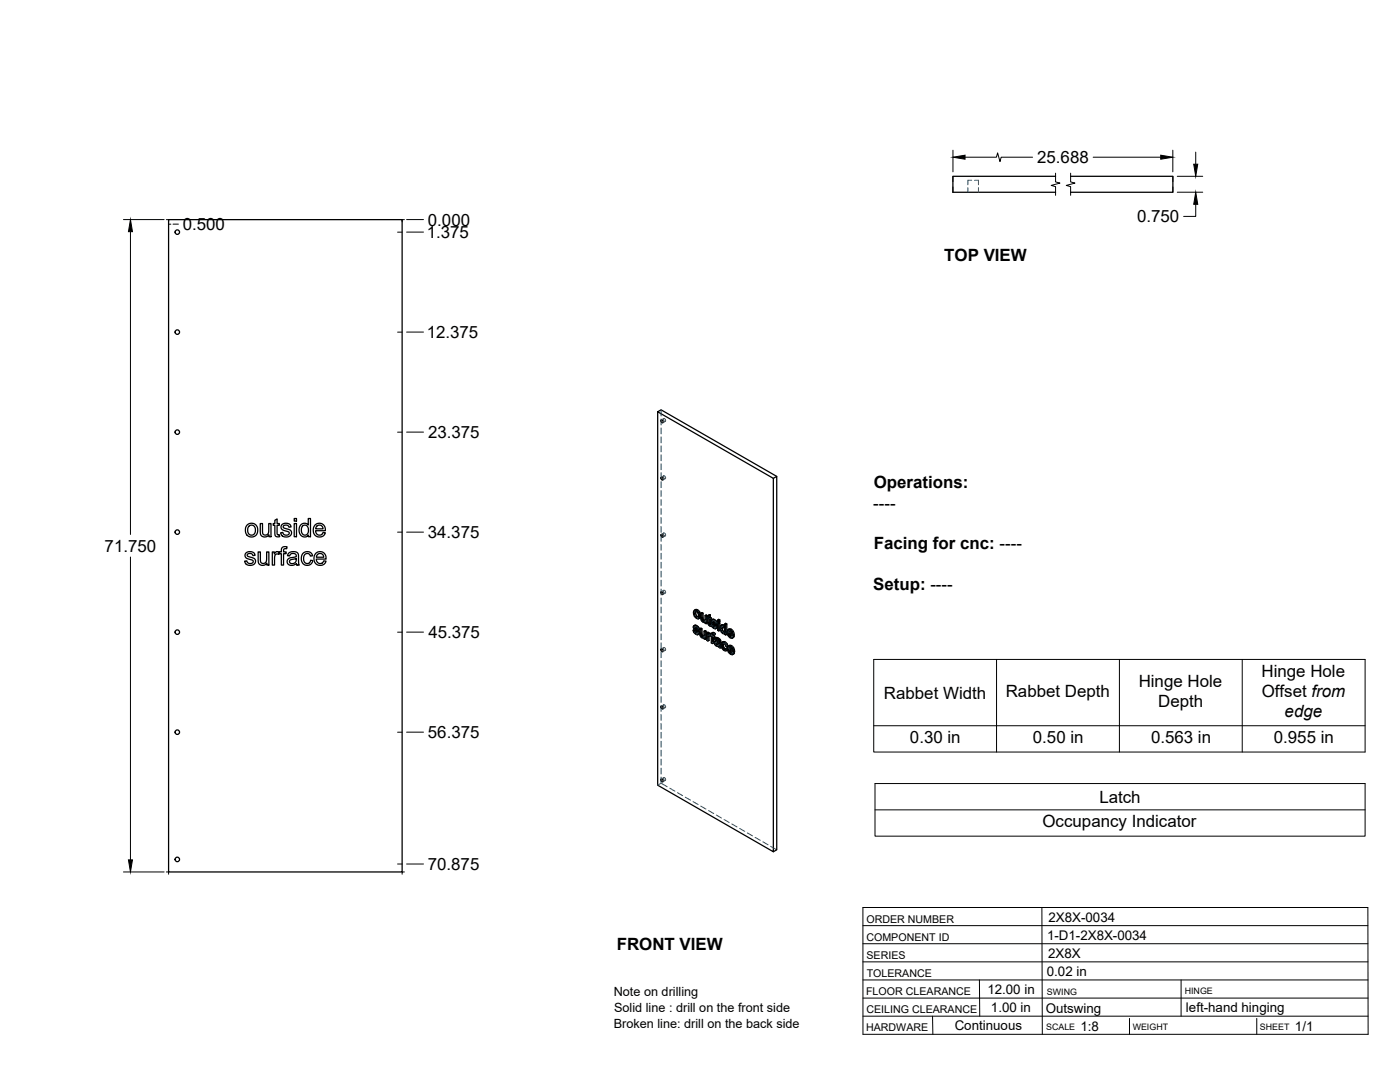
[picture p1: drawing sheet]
<svg xmlns="http://www.w3.org/2000/svg" width="559mm" height="432mm" viewBox="0 0 559 432" stroke-linecap="round" stroke-linejoin="round" font-family="sans-serif">
<!-- layer: Visible -->
<g fill="none" stroke="#000" stroke-width=".51">
<path d="M421.3 70.4h-41v6.3h41M427.3 70.4h40.8v6.3h-40.8M67.3 87.7h93.2v260.3h-93.2zM262.5 164.3l46.2 26.6v149l-46.2-26.5zM262.5 164.3l1.4-.7 46.1 26.5M263.8 167.7l.7 .1 .1 .9-.6-.2zM263.8 190.5l.7 .2 .1 .8-.6-.2zM308.7 190.9l1.3-.8v149l-1.3 .8M98.7 209.4l1.2-.5a2.66 2.66 0 0 1 3 3.6 2.66 2.66 0 0 1-4.7 .5l-.2-1a2.97 2.97 0 0 1 .7-2.6zM99.3 210.1l.8-.5a1.97 1.97 0 0 1 1.9 2 1.97 1.97 0 0 1-2 1.9l-.7-.4-.4-.9v-1.3zM103.9 208.9h.9v3a1.32 1.32 0 0 0 1.3 1.7 1.32 1.32 0 0 0 1.2-1.8v-2.9h.9v5.3h-.8v-.8a1.88 1.88 0 0 1-2.3 .8 1.88 1.88 0 0 1-1.2-2zM109.7 207.6l.9-.5v1.8h.9v.7h-.9v3.3l.3 .5h.6l.1 .8a1.33 1.33 0 0 1-1.5-.1 1.33 1.33 0 0 1-.4-1.5v-3h-.6v-.7h.6z"/>
<path d="M112.5 209.4l1.2-.6a1.94 1.94 0 0 1 2.5 1.5l-.9 .1a1.13 1.13 0 0 0-1.1-.9 1.13 1.13 0 0 0-1.1 1l.2 .2a4.1 4.1 0 0 1 3 1.5 2.18 2.18 0 0 1-1.5 2.1 2.18 2.18 0 0 1-2.5-.8l-.3-.9 .9-.1a1.23 1.23 0 0 0 1.3 1.1 1.23 1.23 0 0 0 1.2-1.2l-.7-.3a2.35 2.35 0 0 1-2.5-1.6zM117.4 208.9h.9v5.3h-.9zM117.4 206.9h.9v1.1h-.9zM120 209.5l1.1-.6a1.88 1.88 0 0 1 1.9 .6v-2.6h.9v7.3h-.8v-.7a2.18 2.18 0 0 1-2.6 .5 2.18 2.18 0 0 1-1.1-2.4zM120.8 209.9l.6-.3a2.12 2.12 0 0 1 1.8 1.6 2.12 2.12 0 0 1-.9 2.2l-.3 .1a2.1 2.1 0 0 1-1.7-1.4 2.1 2.1 0 0 1 .5-2.2zM125.7 209.6l1.5-.8a2.47 2.47 0 0 1 2.7 3h-3.9l.2 1a1.46 1.46 0 0 0 1.5 .8 1.46 1.46 0 0 0 1.2-1.1l1 .1-.3 .6-.5 .7-1.4 .4a2.79 2.79 0 0 1-2.6-1.7 2.79 2.79 0 0 1 .6-3zM126.5 210l.6-.4a1.43 1.43 0 0 1 1.8 1.5h-2.9zM263.8 213.4l.7 .1 .1 .9-.6-.2zM98.1 220.7l1.2-.5a1.94 1.94 0 0 1 2.5 1.4l-.9 .1a1.13 1.13 0 0 0-1.1-.9 1.13 1.13 0 0 0-1.1 1l.3 .3a3.4 3.4 0 0 1 2.9 1.4 2.18 2.18 0 0 1-1.5 2.1 2.18 2.18 0 0 1-2.4-.8l-.4-.9h1a1.23 1.23 0 0 0 1.3 1 1.23 1.23 0 0 0 1.1-1.2l-.6-.3a2.35 2.35 0 0 1-2.6-1.6zM103 220.3h.9v2.9a1.32 1.32 0 0 0 1.4 1.7 1.32 1.32 0 0 0 1.1-1.8v-2.8h.9v5.2h-.8v-.8a1.88 1.88 0 0 1-2.2 .9 1.88 1.88 0 0 1-1.3-2.1zM108.7 220.3h.8v.8a1.25 1.25 0 0 1 2-.7l.8-.1v-.6a1.5 1.5 0 0 1 .7-1.5 1.5 1.5 0 0 1 1.6 0l-.2 .8a.83 .83 0 0 0-.8 0 .83 .83 0 0 0-.4 .8v.5h1v.7h-1v4.5h-.9v-4.5h-.8v-.5l-.2 .8a1.17 1.17 0 0 0-1.4 .1 1.17 1.17 0 0 0-.3 1.4v2.7h-.9zM115.1 220.9a2.39 2.39 0 0 1 4 .6l.3 4h-.9l-.2-.6a2 2 0 0 1-2.2 .8 2 2 0 0 1-1.5-1.9l.1-.1a2.04 2.04 0 0 1 2-1.2l.4-.1a.83 .83 0 0 0 1.1-.7 .83 .83 0 0 0-1.1-.8 1.23 1.23 0 0 0-1.5 1l-.9-.1z"/>
<path d="M115.7 223.6l2.6-.7a1.49 1.49 0 0 1-.8 1.9 1.49 1.49 0 0 1-2-.7zM120.8 220.9l1.4-.7 1.3 .1 .9 .6 .4 .9-.9 .1a1.44 1.44 0 0 0-1.9-.9 1.44 1.44 0 0 0-.8 1.9l.1 1.1a1.34 1.34 0 0 0 1.5 .9 1.34 1.34 0 0 0 1.2-1.3l.8 .1-.4 1a2.47 2.47 0 0 1-3.2 .5 2.47 2.47 0 0 1-.8-3.2zM126 220.9l1.5-.7a2.47 2.47 0 0 1 2.7 2.9h-4l.3 1a1.46 1.46 0 0 0 1.5 .8 1.46 1.46 0 0 0 1.2-1.1l.9 .1-.4 .9-.9 .7-.8 .1a2.79 2.79 0 0 1-2.6-1.7 2.79 2.79 0 0 1 .6-3zM126.7 221.3l.8-.4 .9 .1 .5 .4 .3 1h-2.9zM263.8 236.2l.7 .2 .1 .8-.6-.2zM263.8 259l.7 .2 .1 .8-.6-.1zM276.6 251.5l.7 1.3 .8 .5 .6-.1M276.9 249.8l.6-.3 .6 .2 .7 .5 .4 .9-.5 .3-.1-.6M277.1 250.4h.6l1 1M277.2 244.8l.4-.8 .9 .6 .2 1.5-.2 .3h-.5M277.3 251.3l-.7 .2 .5 .2M277.3 252.3l.4 .4 .5-.3"/>
<path d="M277.4 250.9l1 .9 .4-.2M277.4 251.5l-.3 .2 .1 .4 .5-.1M277.5 250.3l-.3 .3 .4-.3 .6 .7M277.5 249.5l-.7 .4-.1 .6 1.6 1.8-.1 .5M277.5 245.8l.5 .6 .5-.3M277.6 251.6l.7 .9M277.7 249.9l.5 .4 .5-.2M277.7 244.5l-.5 .3 .1 .5 .2 .5 .4-.3M277.7 252.7l.5 .1M277.7 249.5l-.7 .3M277.8 244l.1 1.4 .8 .8M277.8 250.6l-.4 .3-.2-.3"/>
<path d="M278 243.6l.9 1 .4-.3M278.1 249.7l-.4 .2-.4-.1M278.2 250.3l.4 .5 .4-.3M278.4 251.8l.3 .5 .4-.3M278.5 243.4l-.5 .2-.8-.1M278.6 251.3l.7 1.3-.7 .7M278.7 252.3l.1 .5 .5-.3M278.8 252.8l-.1 .4 .4-.3M278.9 244.6l.3 1.3 .5-.3M279.1 246.7a1.73 1.73 0 0 1-2.3-1.8v-.8l.4-.6 .8-.3 .9 .5 .8 1.7-.2 1-.6 .5M279.2 245.9l-.1 .8 .4-.3M279.7 244.7l.5 .3 .4-.3"/>
<path d="M279.8 251.2v2.2l.4-.2M279.8 253.4l.2 .4 .4-.2M280 253.8l.3 .3 .5-.2M280.2 245v2.2l.4-.3M280.2 247.2l.2 .4 .4-.3M280.2 250.9l-.4 .3-.5-.2M280.3 254.1l.4 .1M280.4 247.6l.3 .3 .5-.2M280.7 247.9l.4 .1M280.9 254l-.6-.7-.1-2.4-.4-.2-.5 .3 .1 2.5 .7 1h.9M281 251.9l.4 .3 .5-.3M281 254.5v.4l.4 .3"/>
<path d="M281 254.5l-.1 .1M281.4 247.7l-.7-.6-.1-2.4-.4-.2-.5 .2 .1 2.6 .8 1h.9M281.4 245.7l.5 .2 .4-.2M281.4 252.2v3l.5-.3v-3l-.5-.2-.4 .2v1.9l-.3 .4 .2-.1M281.5 248.3v.4l.4 .2M281.5 248.3l-.2 .1M281.9 245.9v3l.4-.2v-3l-.4-.3-.5 .3v1.8l-.3 .5 .2-.1M282.3 246.6l.3 .2 .1 2.5 .9 .6 .3-.2M282.6 246l-.3 .2 .3 .2v-.8l.9-.3v1.1l.5 .2v.4l-.5 .3v-.4M283 252.9l-.4-.6-.5 .3v3l.5 .2M283 253.5l-.4 .7 .4-.2M283 252.5l-.5 .3-.4-.2"/>
<path d="M283.1 253.6l-.1 2-.4 .2v-1.6M283.1 253.6l.4 .2M283.1 253.6l-.5 .1M283.1 245.6v1l.4-.2M283.1 246.6l.4 .3 .5-.3M283.1 253l.4 .4M283.3 252.7l-.8 .5v-.4M283.3 249.3l.2 .1M283.5 245.3l-.9 .3M283.5 253.4v.3M283.5 253.7l.4 .3v2.6l.4 .2M283.5 253.5l-.1 .4"/>
<path d="M283.5 249.4l.1 .5M283.5 252.8l-.8 .2M283.5 252.8l-.7 .2M283.5 248.8l-.4 .3v-2.1l.4 .3 .3 1.8M283.6 248.9l-.5 .2M283.8 249.1l.7 1.3 .8 .5 .5-.1M283.8 249.1l-.6 .1M283.8 249.1h.1M283.8 249.3l-.3 .1M284 247.4l.6-.3 .6 .1 .8 .7 .3 .8-.5 .3-.1-.6M284.1 252.7l.8-.3 .6 .4-.5 .7v-.4M284.3 253.8l.5 .3 .5-.2"/>
<path d="M284.4 248.9l-.6 .2 .4 .2M284.4 249.9l.5 .4 .4-.2M284.5 248.5l1 .9 .5-.2M284.5 249.1l-.3 .2 .2 .6 .5-.3M284.6 247.1l-.7 .4v.6l1.6 2.1M284.6 247.9l-.3 .4 .5-.3M284.6 252.4l-.6 .3-.1 .9-.4-.2 .4-.3-.4-.3M284.6 252.8l.4 .3 .5-.3M284.7 249.2l.8 .9M284.7 247.9l.6 .7M284.8 253.3l.5 1-.5 .2v-.4M284.8 254.5v2.1l-.5 .2v-2.6l.5 .3"/>
<path d="M284.8 247.5l.5 .4 .5-.2M284.8 248l1 1M284.8 248l-.5 .1M284.9 247.1l-.8 .3M284.9 250.3l.4 .1M284.9 248.2l-.4 .3-.2-.2M285 253.5l-.6-.3-.1 .6 .5-.2M285.1 252.5l-.9 .1M285.2 247.3l-.4 .2-.4-.1M285.3 247.9l.4 .5 .4-.2M285.4 254.7l.9-.3 1.3 1 .3 3-.5 .2-.1-.4M285.5 250.2l-.1 .2"/>
<path d="M285.5 249.4l.3 .5 .5-.3M285.6 256.5l.1-.1a.86 .86 0 0 1 1.1 1M285.6 257.1l.4 .4 .5-.3M285.7 256.4l-.2 .3M285.7 248.9l.5 .6 .2 .8-.7 .6M285.8 249.9l.1 .5 .5-.3M285.8 255.7l-.7 .5 .2 1 .7 .7h.9l.5 .7M285.9 250.4l-.1 .4 .4-.3M285.9 256.5l-.4 .2 .1 .3 .5-.1M286 256.5l.8 .8M286 255.2l-.4 .3a.71 .71 0 0 1 .9-.1 .71 .71 0 0 1 .2 .9l-1-.4M286 257.5l.5 .1"/>
<path d="M286.1 255.7l-.8 .2M286.2 254.4l-1 .5 .4 .6M286.3 254.9l.5 .4 .5-.3M286.4 248.6l.5 .2 .4-.2M286.4 247.4l.5 .3 .4-.3M286.5 257.6l.3-.1zM286.7 254.6l-.4 .3-.6-.2M286.8 256l-1-.3-.6 .3M286.8 255.3l.3 .4 .5-.3M286.9 248.3l.4 .3v3l-.4 .2v-3M286.9 248.3l-.5 .3v3l.5 .2M286.9 247.7v.6l.4-.3v-.6l-.4-.2-.5 .2v.6l.5 .3"/>
<path d="M287.1 255.7l.2 .4 .4-.2M287.3 256.1v2.1l.5-.3M287.8 249.6l.6-.3 .8 .3M288.1 250.1l.5 .1 .6 1v1l-.6 .2M288.1 251.9l.5 .5 .4-.2M288.1 250.1l-.2 .8M288.2 256.4l.7-.4 .6 .2 .7 .7 .3 .9-.4 .2-.4-.9M288.3 257.6l.2 1 .4-.2M288.3 250.6l-.4 .3v.5l.2 .5 .4-.3M288.4 249.3l-.9 .6v1.4l.7 1.3 .6 .4 .5-.2M288.4 250.1l.1 1.4 .7 .7M288.5 258.6l.5 .6 .5-.3"/>
<path d="M288.5 249.7l.4 .3M288.8 257.4l-.5 .2 .4-.8 1.4 1.2M288.8 256.8l.1 1.6 .7 .6M288.9 256l-.5 .3a2.08 2.08 0 0 0 1.4 3.4M288.9 249.4l-.4 .3-.6-.2M289 256.5l.7 .6 .5-.2M289.3 252.8v.4l.4 .2M289.3 252.8l-.2 .1M289.5 256.2l-.5 .3-.6-.2M289.7 249.3v4.1l.4-.2v-4.2l-.4-.2-.5 .2v1.5l-.3-.5 .3-.1M289.7 258.8l-.2 .4h-.5M290.1 249l-.4 .3-.5-.3"/>
<path d="M290.3 258.7l-.6 .1 .4 .3M290.4 259l-.6 .7 .6-.4M290.9 253.5l.5 .6 .5-.2M291.1 252l-.4 .2 1.4 .8-.7-1.2-.5-.1-.2 .5M291.2 251.7l-.1 .3 .9 .5M291.2 252.9l.9 1M291.3 258.5l-.5 .3 1.5 .8-.7-1.3h-.5l-.3 .5M291.3 258.3v.2l.8 .5M291.4 253.3l-.5 .2-.2-.9 1.9 1.1M291.4 259.5l.8 1M291.4 251.4l.9 .9 .4-.3M291.4 254.1l.5 .1"/>
<path d="M291.5 259.8l-.5 .3-.2-.9 1.9 1.1M291.6 257.9l.8 .9 .5-.2M291.9 251.1l-1.3 .2M292 257.7l-1.3 .1M292.1 253.9l.5 .3 .5-.2M292.1 253.9l-.1 .2M292.3 252.3l.3 1.3 .5-.3M292.4 258.8l.4 1.4 .4-.3M292.5 253.7l-.4 .2M292.6 253.6l.5-.1-.1-.6-.6-1.4-1-.6-.8 .4-.4 1.1 .4 1.3 1.2 1 .8-.5M292.7 253.7l.4 .3-.8 .6M291 260.1l.6 .6 .4-.3"/>
<path d="M291.6 260.7l.4 .1M292.3 260.4l.4 .4 .5-.3M292.3 260.4l-.2 .3M292.6 260.2l-.3 .2M292.8 260.2l.4-.1v-.6l-.7-1.5-.9-.5-.9 .3-.3 1.4 .5 1.3 1.1 .8 .7-.5M292.8 260.3l.3 .3-.7 .6M263.8 281.9l.7 .2 .1 .8-.6-.2zM263.8 311l.7 .1 .1 .9-.6-.2z"/>
<circle cx="70.8" cy="92.6" r=".9"/>
<circle cx="70.8" cy="132.5" r=".9"/>
<circle cx="70.8" cy="172.5" r=".9"/>
<circle cx="70.8" cy="212.4" r=".9"/>
<circle cx="70.8" cy="252.3" r=".9"/>
<circle cx="70.8" cy="292.2" r=".9"/>
<circle cx="70.8" cy="343" r=".9"/>
</g>
<!-- layer: Reference -->
<g fill="none" stroke="#000" stroke-width=".4">
<path d="M380.3 70.4v2.1M380.3 74.6v2.1M468.1 70.4v2.1M468.1 74.6v2.1M66.4 87.7h.9v.9M67.3 89.5h.9M158.7 92.6h1.8M161.4 87.7h-.9v.9M158.7 132.5h1.8M158.7 172.5h1.8M158.7 212.4h1.8M158.7 252.3h1.8"/>
<path d="M158.7 292.2h1.8M66.4 348h.9v.9M158.7 344.8h1.8M161.4 348h-.9v.9"/>
</g>
<!-- layer: Hidden -->
<g fill="none" stroke="#00557f" stroke-width=".4">
<path d="M386.3 74.9v1.8M387.8 71.9h-1.5v1.8M389 71.9h1.5v1.8M390.5 74.9v1.8M263.9 163.6v2.4M263.9 167.2v2.4M263.9 170.8v2.4M263.9 174.3v2.4M263.9 177.9v2.4M264.9 167.1a.58 .58 0 0 1 .7 .3 .58 .58 0 0 1-.3 .7l-.4-.4zM264.9 167l-1 .6M265.6 168.1l-1.1 .6"/>
<path d="M263.9 181.5v2.4M263.9 185.1v2.4M263.9 188.6v2.4M263.9 192.2v2.4M263.9 195.8v2.4M263.9 199.4v2.3M264.9 189.9a.53 .53 0 0 1 .7 .3 .53 .53 0 0 1-.4 .7zM264.9 189.9l-1 .6M265.6 191l-1.1 .6M263.9 202.9v2.4M263.9 206.5v2.4M263.9 210.1v2.3"/>
<path d="M263.9 213.7v2.3M263.9 217.2v2.4M264.9 212.8a.53 .53 0 0 1 .7 .3 .53 .53 0 0 1-.4 .7zM264.9 212.7l-1 .6M265.6 213.8l-1.1 .6M263.9 220.8v2.4M263.9 224.4v2.4M263.9 227.9v2.4M263.9 231.5v2.4M263.9 235.1v2.4M263.9 238.7v2.3M264.9 235.6a.54 .54 0 0 1 .7 .3 .54 .54 0 0 1-.4 .7z"/>
<path d="M264.9 235.6l-1 .6M265.6 236.7l-1.1 .6M263.9 242.2v2.4M263.9 245.8v2.4M263.9 249.4v2.4M263.9 252.9v2.4M263.9 256.5v2.4M264.9 258.5a.58 .58 0 0 1 .7 .3 .58 .58 0 0 1-.3 .7l-.4-.5zM264.9 258.4l-1 .6M265.6 259.5l-1.1 .6M277.1 251.2l.3 1M277.2 250l-.5 .3"/>
<path d="M277.2 249.7l-.4 .2M277.2 244.2l-.4 .3M277.3 251.3l.3 .3M277.3 250.4l-.5 .3M277.3 250.2l.4-.2-.5 .3M277.4 249.5l-.1 1.1 1.5 1.6-.1 .3h-.4M277.4 252.2l.9 .7 .7 .1M277.4 252.2l-.4 .2M277.5 251.4l-.1 .1M277.6 250.9l-.5 .3M277.6 245.6l.9 .9 .8 .1M277.6 245.6l-.5 .3"/>
<path d="M277.6 250.2l-.1 .1M277.6 250.3a.33 .33 0 0 1 .3-.4 .33 .33 0 0 1 .4 .3l.9 .9M277.6 243.2l-.4 .9 .4 1.5M277.9 243.8l-.1 .2M277.9 243.8l.8 .2 .5 .9v.9l-.5 .4M277.9 243.8l-.4 .2M278.2 250.1l-.5 .3M278.2 252.9l-.5 .2M278.2 251l.4 .3M278.5 243.8l-.5 .3M278.5 246.5l-.5 .3M278.6 250.5l-.5 .2"/>
<path d="M278.7 252.6l-.5 .2M278.7 252l-.5 .2M278.7 250.9l-.4 .3M278.8 253l-.5 .3M278.8 252.3l-.4 .3M279 246.1l-.4 .3M279 244.4l-.4 .3M279.1 246.7l-.5 .3M279.2 245.4l-.4 .2M279.8 250.7l.1 2.8 .9 .8 .7-.1v.5l.4 .2M279.8 253l-.4 .3M279.9 253.5l-.4 .2"/>
<path d="M280.2 244.5l.2 2.9 .8 .7 .7-.1v.4l.4 .3M280.2 246.8l-.4 .3M280.2 253.9l-.4 .3M280.4 247.2l-.5 .3M280.6 247.7l-.4 .2M280.7 254.3l-.5 .2M281.1 248l-.5 .3M281.1 254l-.2 .1M281.3 253.9l-.5 .3M281.4 253.8l-.5 .3M281.4 251.7v2l-.5 .3M281.5 254.2l-.5 .3 .3-.1"/>
<path d="M281.5 254.7l-.5 .2M281.5 247.7l-.2 .2M281.7 247.7l-.5 .3M281.8 247.6l-.5 .2M281.9 245.4v1.9l-.5 .4M281.9 248.4l-.4 .3M281.9 248l-.4 .3 .2-.2M282.3 246.2v.4l.4-.3M282.6 252.3v3l.4 .3M282.6 255.3l-.5 .3M282.7 245.9l-.1 .1M283 253l-.5 .2"/>
<path d="M283.1 245.4v.7l-.4-.2v.4l.4 .2v2.4l.9 .8-.2-.6M283.1 253.4l-.1 .1M283.1 246.5l-.5 .3M283.1 246.1l-.5 .3M283.1 248.9l-.4 .2M283.2 252.8l-.2 .1M283.3 253.2l-.6 .3 .5-.2M283.3 249.2l-.4 .3M283.5 253.3l-.4 .3 .3-.4 .4 .4 .2-.3 .4 .4v2.6l.4 .3M283.5 246.8l-.4 .2M283.7 249.5l-.5 .3M284 247l-.5-.2v.5"/>
<path d="M284 253.2l-.5 .2M284 253.3l-.5 .2M284 249.2l-.2 .1M284 249.7h-.1M284.2 248.9l.3 .9M284.3 247.6l-.5 .3M284.4 253.3l-.9 .4M284.4 256.3l-.5 .3M284.4 253.7l-.5 .3M284.4 248.9l.3 .3M284.4 248.1l-.5 .2M284.4 247.3l-.5 .2"/>
<path d="M284.4 252.6l-.4 .2M284.5 247.2l-.2 .6 .2 .5 1.2 1.1a.36 .36 0 0 1 .3 .5 .36 .36 0 0 1-.4 .3l.3-.3M284.5 252.4l-.1 .9-.4-.2M284.5 249.8l.8 .7 .8 .1M284.5 249.8l-.4 .2M284.6 249l-.1 .1M284.7 248.5l-.5 .3M284.7 247.8l-.1 .1M284.7 247.9l.1-.3 .5 .1 1 1M284.8 254l-.5 .2M284.8 247.6l-.4 .3M284.9 253l-.5 .2"/>
<path d="M285.2 253l-.5 .3M285.3 247.7l-.5 .3M285.3 254.3l-.5-.3v.5M285.3 254.7l.5-.3-.2 .5 .4 .3M285.3 248.6l.4 .3M285.4 250.4l.4-.2-.9 .5M285.4 253.2l-.5-.2-.1 .3M285.5 256.2l-.4 .3M285.6 254.9l-.5 .2M285.6 255.8l-.5 .3M285.7 248.1l-.5 .2M285.7 255.7l-.2 .6 .3 .7 .7 .6 .8 .1 .1 .4"/>
<path d="M285.7 256.9l-.4 .3M285.8 249.6l-.5 .2M285.8 248.5l-.4 .3M285.9 250.7l-.5 .2M285.9 256.5l.3-.3a.78 .78 0 0 1 .9 .2 .78 .78 0 0 1 .1 .9h-.4M286 255.2a.86 .86 0 0 1 1 0 .86 .86 0 0 1 .3 .9l-.5-.1M286 256.2l-.3 .2M286.1 256.2l-.5 .3M286.2 256.2l-.5 .2M286.2 254.9l-.4 .2M286.4 257.6l-.5 .2M286.7 255l-.5 .3"/>
<path d="M286.9 257.7l-.5 .3M286.9 248.3v3l.4 .3M286.9 247.2v.6l.4 .2M286.9 247.8l-.5 .2M286.9 251.3l-.5 .3M287.1 257.3l-.4 .3M287.2 255.5l-.5 .2M287.2 257.2l-.4 .3 .1-.1M287.3 256.5l-.4 .3M287.3 256.1l-.4 .3M287.3 256l-.4 .2M287.3 257.7l-.4 .2"/>
<path d="M287.4 258.1l.5 .3M287.4 258.1l-.4 .3M287.8 250.4l-.4 .2M288 251.3l-.5 .2M288 249.6l-.5 .3M288.2 249.3l-.4 1.1 .4 1.3 .8 .9 .7-.1v.4l.4 .3M288.3 257.1l-.5 .3M288.4 252.1l-.4 .2M288.4 256.3l-.4 .3M288.5 249.9l-.1 .2M288.5 249.9l.7 .1 .5 .9v1l-.5 .3M288.5 249.8l-.4 .3 .4-.2"/>
<path d="M288.6 256.1l-.3 1 .2 1.2 .6 .8 1.1 .4M288.6 258.4l-.4 .3M288.8 256.8l.6-.2 .7 1 .4 .2M289 256.6l-.5 .3M289 252.6l-.5 .2M289 249.9l-.5 .2M289.4 249.8l-.2 .1M289.5 259.4l-.5 .2M289.5 256.6l-.4 .3M289.5 250.4l-.4 .3M289.5 252.2l-.4 .3M289.6 259h.3"/>
<path d="M289.7 248.8v1.5l-.5-.7M289.7 250.3l-.5 .2M289.7 251.5l-.4 .2M289.7 252.9l-.4 .3M289.7 252.5l-.4 .3 .3-.1M289.9 257l-.5 .3M289.9 259l-.4 .2M290.1 257.6l-.5 .3M290.1 258.6l-.2 .4M290.3 258.7l.3 .2-.2 .4M290.6 258.9l-.2 .1M290.7 252l-.5 .3"/>
<path d="M290.8 258.6l-.5 .2M291 251l-.3 1.2 .4 1.3 .9 .8 .8 .1M291 253.3l-.4 .3M291.1 252.4l-.4 .2M291.1 257.6l-.3 1 .3 1.3 .9 .9 .9 .1M291.1 259.9l-.4 .3M291.2 252.9l-.1-.5 2 1.1M291.3 258.9l-.5 .3M291.4 251.5l-.2 .2M291.4 251.5l.7 .2 .5 1.1-.6-.3M291.4 259.5l-.1-.6 1.9 1.2M291.4 251.5l-.5 .2"/>
<path d="M291.5 258l-.2 .3M291.5 258l.8 .3 .4 1.1-.6-.4M291.5 258l-.4 .3M291.9 251.5l-.5 .3M291.9 254.3l-.5 .2M292 258.1l-.4 .2M292.1 253.9h.2M292.4 253.9l-.5 .3 .4-.3M292.4 252.1l-.4 .3M292.6 258.7l-.5 .3M292.6 252.8l-.5 .2M292.6 253.6l-.1 .1"/>
<path d="M292.7 254.4l-.5 .3M292.7 253.7l-.4 .2M292.7 259.4l-.4 .2M263.9 260.1v2.4M263.9 263.7v2.3M263.9 267.2v2.4M263.9 270.8v2.4M263.9 274.4v2.4M263.9 278v2.3M292 260.8l-.4 .3M292.2 260.5h.3M292.5 260.5l-.4 .2"/>
<path d="M292.7 260.2h-.1M292.8 261l-.5 .3M292.8 260.3l-.3 .2M263.9 281.5v2.4M263.9 285.1v2.4M263.9 288.7v2.3M263.9 292.2v2.4M263.9 295.8v2.4M263.9 299.4v2.4M264.9 281.3a.53 .53 0 0 1 .7 .3 .53 .53 0 0 1-.4 .7zM264.9 281.3l-1 .6M265.6 282.4l-1.1 .6"/>
<path d="M263.9 312.6l-1.4 .8M263.9 312.6l2.4 1.4M263.9 303v2.4M263.9 306.5v2.4M263.9 310.1v2.5M264.9 310.4a.58 .58 0 0 1 .7 .3 .58 .58 0 0 1-.3 .7l-.4-.4zM264.9 310.3l-1 .6M265.6 311.4l-1.1 .6M267.3 314.6l2.1 1.1M270.4 316.3l2.1 1.2M273.5 318.1l2.1 1.2M276.6 319.9l2.1 1.2"/>
<path d="M279.7 321.7l2.1 1.2M282.8 323.5l2.1 1.2M285.9 325.3l2.1 1.2M289 327l2.1 1.2M292.1 328.8l2.1 1.2M295.2 330.6l2.1 1.2M298.3 332.4l2.1 1.2M301.4 334.2l2.1 1.2M304.5 336l2.1 1.1M307.6 337.7l2.4 1.4"/>
</g>
<!-- layer: Hidden Narrow -->
<path d="M278.2 251.5l-.4 .3M279.8 252.5l-.5 .3M280.2 246.3l-.5 .3M281.4 253.3l-.4 .2M281.9 247l-.5 .3M283.1 248.2l-.5 .3M284.4 253l-.5 .3M284.8 253.3h.1M285.3 249.1l-.4 .3M286.6 256.3l-.5 .3M287.3 256.7l-.4 .3" fill="none" stroke="#000" stroke-width=".4"/>
<!-- layer: Visible Narrow -->
<path d="M278.2 251l-.5 .2M280.2 252.6l-.4 .3M280.6 246.4l-.4 .2M283.5 248.5l-.4 .3M284.8 253.3l-.5 .3M285.3 248.6l-.4 .2M286.5 255.8l-.4 .3M287.7 256.3l-.4 .3M287.7 257l-.4 .3" fill="none" stroke="#000" stroke-width=".4"/>
<!-- layer: Titleblock -->
<g fill="none" stroke="#000" stroke-width=".4">
<path d="M344.4 362.2h201.6l.1 50.6h-201.7zM344.4 376.6h201.6M344.4 369.4h201.6M415.9 362.2l.1 50.6M344.4 383.9h201.6M344.4 398.3h201.6M344.4 391.1h201.6M390.9 391.1l.2 14.4M471.4 391.1v14.4M344.4 405.5h201.7M372.2 405.5l.1 7.3M450.8 406.4v6.4"/>
<path d="M501.6 406.4v6.4"/>
</g>
<!-- layer: FD_Dimensions -->
<g fill="none" stroke="#000" stroke-width=".4">
<path d="M380.4 59.9v8.7M468.1 59.9v8.7M385.2 62.7h12.5l.5-1.7 .9 3.5 .5-1.8h12.6M436.3 62.7h27M469.9 70.4h10.2M469.9 76.7h10.2M477.3 60.7v4.8M49.3 87.6h16.2M52.1 92.5v120.8M69.1 89.5h2.1M162.3 87.6h6.7M162.3 92.6h6.7"/>
<path d="M477.3 81.5v4.9h-4.9M162.3 132.5h6.7M162.3 172.4h6.7M162.3 212.4h6.7M52.1 222.3v120.9M162.3 252.3h6.7M162.3 292.2h6.7M49.3 348h16.2M162.3 344.8h6.7"/>
</g>
<path d="M380.4 62.7l4.8-.8v1.6zM463.3 61.9l4.8 .8-4.8 .8zM476.5 65.5h1.6l-.8 4.9zM52.1 87.6l.8 4.9h-1.6zM477.3 76.7l.8 4.8h-1.6zM51.3 343.2h1.6l-.8 4.8z" fill="#000" stroke="#000" stroke-width=".4"/>
<!-- layer: Break Lines -->
<path d="M421.3 69.1v3.5l1.8 .5-3.5 .9 1.7 .5v3.5M427.3 69.1v3.5l1.8 .5-3.5 .9 1.7 .5v3.5" fill="none" stroke="#000" stroke-width=".4"/>
<!-- layer: Custom Tables -->
<path d="M348.7 263.2h196.2v36.9h-196.2zM397.8 263.2v36.9M446.8 263.2v36.9M495.8 263.2v36.9M348.7 289.6h196.2M349.2 312.7h195.7v21h-195.7zM349.2 323.2h195.7" fill="none" stroke="#000" stroke-width=".4"/>
<g font-size="6.7">
<text x="414" y="65.1">25.688</text>
<text x="453.9" y="88.7">0.750</text>
<text x="73" y="91.8">0.500</text>
<text x="170.3" y="95">1.375</text>
<text x="170.8" y="90">0.000</text>
<text x="376.9" y="104.1">TOP VIEW</text>
<text x="170.3" y="134.9">12.375</text>
<text x="170.9" y="174.8">23.375</text>
<text x="348.7" y="194.9">Operations:</text>
<text x="348.5" y="203">----</text>
<text x="170.8" y="214.7">34.375</text>
<text x="41.8" y="220.2">71.750</text>
<text x="348.7" y="219.2">Facing for cnc: ----</text>
<text x="348.5" y="235.3">Setup: ----</text>
<text x="171" y="254.6">45.375</text>
<text x="454.5" y="274.1">Hinge Hole</text>
<text x="503.6" y="270">Hinge Hole</text>
<text x="352.8" y="278.8">Rabbet Width</text>
<text x="401.4" y="278.2">Rabbet Depth</text>
<text x="503.6" y="278.2">Offset from</text>
<text x="462.3" y="282.2">Depth</text>
<text x="512.8" y="286.2">edge</text>
<text x="170.8" y="294.6">56.375</text>
<text x="363.2" y="296.5">0.30 in</text>
<text x="412.3" y="296.5">0.50 in</text>
<text x="459.4" y="296.5">0.563 in</text>
<text x="508.4" y="296.5">0.955 in</text>
<text x="438.8" y="320.3">Latch</text>
<text x="416.1" y="330.2">Occupancy Indicator</text>
<text x="170.8" y="347.2">70.875</text>
<text x="246.2" y="379.1">FRONT VIEW</text>
</g>
<g font-size="5.3">
<text x="418.5" y="367.9">2X8X-0034</text>
<text x="417.9" y="375">1-D1-2X8X-0034</text>
<text x="418.4" y="382.2">2X8X</text>
<text x="417.8" y="389.5">0.02 in</text>
<text x="394.1" y="396.8">12.00 in</text>
<text x="395.5" y="403.7">1.00 in</text>
<text x="417.4" y="404.1">Outswing</text>
<text x="473.4" y="403.9">left-hand hinging</text>
<text x="381.1" y="411">Continuous</text>
<text x="431.3" y="411.5">1:8</text>
<text x="516.9" y="411.5">1/1</text>
</g>
<g font-size="5.1">
<text x="245" y="397.3">Note on drilling</text>
<text x="245.1" y="403.8">Solid line : drill on the front side</text>
<text x="245" y="410.3">Broken line: drill on the back side</text>
</g>
<g font-size="4.3">
<text x="345.8" y="368.4">ORDER NUMBER</text>
<text x="345.8" y="375.5">COMPONENT ID</text>
<text x="345.8" y="382.7">SERIES</text>
<text x="345.9" y="389.9">TOLERANCE</text>
<text x="345.7" y="397.2">FLOOR CLEARANCE</text>
<text x="345.8" y="404.4">CEILING CLEARANCE</text>
<text x="345.7" y="411.6">HARDWARE</text>
</g>
<g font-size="3.5">
<text x="417.9" y="397">SWING</text>
<text x="472.9" y="396.7">HINGE</text>
<text x="417.5" y="410.9">SCALE</text>
<text x="452.1" y="410.9">WEIGHT</text>
<text x="502.9" y="410.9">SHEET</text>
</g>
</svg>
